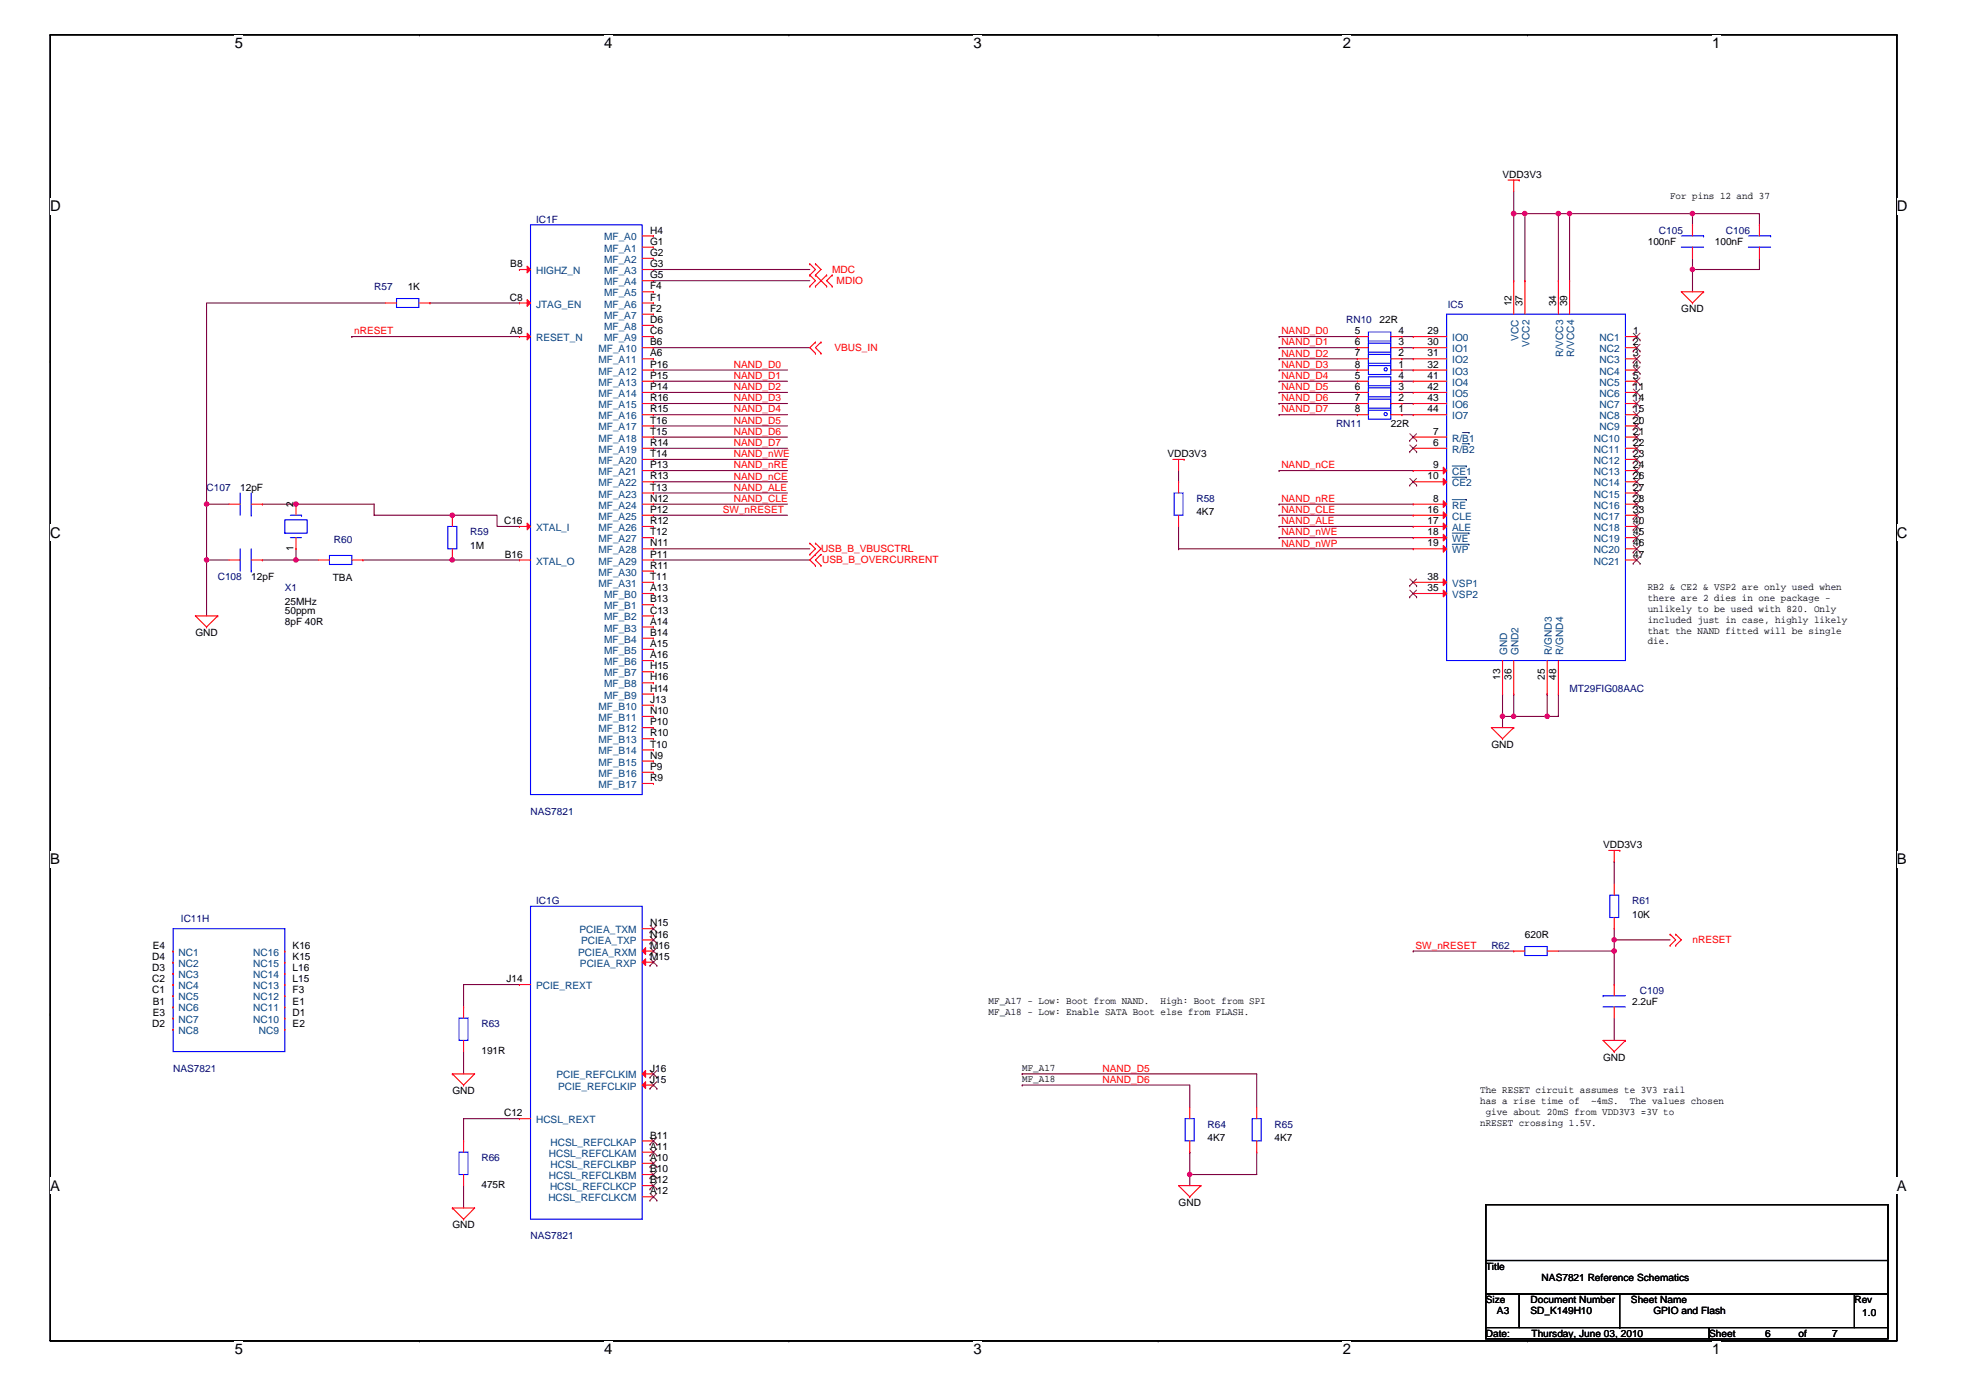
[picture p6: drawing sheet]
<svg xmlns="http://www.w3.org/2000/svg" width="420mm" height="297mm" viewBox="0 0 420 297" stroke-linecap="round" stroke-linejoin="round" font-family="sans-serif">
<path d="M10.7 7.5h394.7v279.1h-394.7z" fill="none" stroke="#000" stroke-width=".23"/>
<g fill="#fff">
<path d="M50.2 7.5h1.7v3.5h-1.7z"/>
<path d="M50.2 286.6h1.7v3.5h-1.7z"/>
</g>
<path d="M89.7 7.5h.1M89.7 286.6h.1" fill="none" stroke="#000" stroke-width=".23"/>
<g fill="#fff">
<path d="M129.1 7.5h1.8v3.5h-1.8z"/>
<path d="M129.1 286.6h1.8v3.5h-1.8z"/>
</g>
<path d="M168.6 7.5h.1M168.6 286.6h.1" fill="none" stroke="#000" stroke-width=".23"/>
<g fill="#fff">
<path d="M208 7.5h1.8v3.5h-1.8z"/>
<path d="M208 286.6h1.8v3.5h-1.8z"/>
</g>
<path d="M247.5 7.5h.1M247.5 286.6h.1" fill="none" stroke="#000" stroke-width=".23"/>
<g fill="#fff">
<path d="M287 7.5h1.7v3.5h-1.7z"/>
<path d="M287 286.6h1.7v3.5h-1.7z"/>
</g>
<path d="M326.4 7.5h.1M326.4 286.6h.1" fill="none" stroke="#000" stroke-width=".23"/>
<g fill="#fff">
<path d="M365.9 7.5h1.8v3.5h-1.8z"/>
<path d="M365.9 286.6h1.8v3.5h-1.8z"/>
<path d="M10.7 42.3h2.3v3.5h-2.3z"/>
<path d="M405.4 42.3h2.3v3.5h-2.3z"/>
<path d="M10.7 112.1h2.3v3.5h-2.3z"/>
<path d="M405.4 112.1h2.3v3.5h-2.3z"/>
</g>
<path d="M10.7 77.2h.1M405.4 77.2h.1" fill="none" stroke="#000" stroke-width=".23"/>
<g fill="#fff">
<path d="M10.7 181.9h2.1v3.5h-2.1z"/>
<path d="M405.4 181.9h2.1v3.5h-2.1z"/>
</g>
<path d="M10.7 147h.1M405.4 147h.1" fill="none" stroke="#000" stroke-width=".23"/>
<g fill="#fff">
<path d="M10.7 251.7h2.1v3.5h-2.1z"/>
<path d="M405.4 251.7h2.1v3.5h-2.1z"/>
</g>
<path d="M10.7 216.8h.1M405.4 216.8h.1M317.5 257.4h86v12h-86zM317.5 257.4h86v28.7h-86zM317.5 276.5h7.2v7.2h-7.2zM317.5 269.4h86v7.1h-86zM324.7 276.5h71.6v7.2h-71.6zM346.2 276.5v7.2M396.3 276.5h7.2v7.2h-7.2zM317.5 283.7h47.8v2.4h-47.8zM346.2 283.7h.1M365.3 283.7h38.2v2.4h-38.2z" fill="none" stroke="#000" stroke-width=".23"/>
<g fill="none" stroke="#800040" stroke-width=".23">
<path d="M139.6 57.6h33.5M139.6 60h33.5M323.5 45.7h.1M323.5 40.9v4.8M323.5 45.7h38.2M323.5 45.7v14.3M325.9 45.7v14.3M325.9 45.7h.1M333 45.7h.1M333 45.7v14.3M335.4 45.7v14.3M361.7 55.2v2.4"/>
<path d="M361.7 45.7v2.3M361.7 57.6h.1M361.7 45.7h14.3v2.3M361.7 45.7h.1M361.7 57.6v4.8M376 55.2v2.4h-14.3M75.2 71.9h.1M75.2 71.9h35.8M82.3 64.7h-38.2v43M91.9 64.7h19.1M139.6 79.1h.1M139.6 74.3h33.5"/>
<path d="M139.6 79.1h28.7M273.4 71.9h.1M273.4 79.1h.1M273.4 76.7h.1M273.4 74.3h.1M273.4 71.9h16.7M273.4 79.1h16.7M273.4 76.7h16.7M273.4 74.3h16.7M299.6 76.7h2.4M299.6 74.3h2.4M299.6 71.9h2.4"/>
<path d="M299.6 79.1h2.4M139.6 81.5h.1M139.6 83.9h.1M139.6 86.2h.1M139.6 88.6h.1M139.6 91h.1M139.6 93.4h.1M139.6 95.8h.1M139.6 98.2h.1M139.6 81.5h28.7M139.6 88.6h28.7M139.6 86.2h28.7"/>
<path d="M139.6 83.9h28.7M139.6 91h28.7M139.6 93.4h28.7M139.6 95.8h28.7M139.6 98.2h28.7M273.4 81.5h.1M273.4 88.6h.1M273.4 86.2h.1M273.4 83.9h.1M273.4 81.5h16.7M273.4 88.6h16.7M273.4 86.2h16.7"/>
<path d="M273.4 83.9h16.7M299.6 88.6h2.4M299.6 81.5h2.4M299.6 83.9h2.4M299.6 86.2h2.4M44.1 119.7h.1M44.1 107.7h.1M48.9 107.7h-4.8v12M48.9 119.7h-4.8v11.9M56.1 107.7h7.2M63.3 107.7h.1M63.3 107.7h16.7v2.4h16.7"/>
<path d="M63.3 119.7h.1M63.3 117.3v2.4h-7.2M63.3 119.7h4.7M77.6 119.7h19.1M96.7 110.1h.1M96.7 110.1h9.5v2.4h4.8M96.7 119.7h.1M96.7 119.7h14.3M139.6 100.6h.1M139.6 103h.1M139.6 105.3h.1M139.6 107.7h.1"/>
<path d="M139.6 110.1h.1M139.6 117.3h33.5M139.6 119.7h33.5M139.6 110.1h28.7M139.6 100.6h28.7M139.6 107.7h28.7M139.6 103h28.7M139.6 105.3h28.7M251.9 117.3h.1M251.9 100.6v2.4M251.9 112.5v4.8M251.9 117.3h50.1"/>
<path d="M273.4 110.1h.1M273.4 114.9h.1M273.4 112.5h.1M273.4 100.6h.1M273.4 107.7h.1M273.4 110.1h28.6M273.4 114.9h28.6M273.4 112.5h28.6M273.4 100.6h28.6M273.4 107.7h28.6M321.1 153.1h.1M321.1 148.3v4.8h9.6"/>
<path d="M321.1 153.1v2.4M323.5 148.3h.1M323.5 148.3v4.8M330.7 148.3h.1M330.7 148.3v4.8M333 148.3v4.8h-2.3M345 198.5v2.4h11.9M345 184.1h.1M345 184.1v4.8M111 210.4h-11.9v4.8M302 203.2h.1M302 203.2h21.5"/>
<path d="M333 203.2h12M345 217.6v4.7M345 203.2h.1M345 200.9h.1M345 200.9v9.5M99.1 224.7v4.8M111 239.1h-11.9v4.7M218.4 229.5h.1M218.4 231.9h.1M218.4 229.5h50.2v7.2M218.4 231.9h35.9v4.8M99.1 253.4v4.7"/>
<path d="M254.3 246.2v4.8h14.3v-4.8M254.3 246.2h.1M254.3 251v2.4"/>
</g>
<g fill="#f0f" stroke="#f0f" stroke-width=".23">
<circle cx="330.7" cy="153.1" r=".47"/>
<circle cx="361.7" cy="57.6" r=".47"/>
<circle cx="361.7" cy="45.6" r=".47"/>
<circle cx="333" cy="45.6" r=".47"/>
<circle cx="323.5" cy="45.6" r=".47"/>
<circle cx="321.1" cy="153.1" r=".47"/>
<circle cx="323.5" cy="153.1" r=".47"/>
<circle cx="325.9" cy="45.6" r=".47"/>
<circle cx="335.4" cy="45.6" r=".47"/>
<circle cx="63.2" cy="107.7" r=".47"/>
<circle cx="96.7" cy="110.1" r=".47"/>
<circle cx="96.7" cy="119.7" r=".47"/>
<circle cx="63.2" cy="119.7" r=".47"/>
<circle cx="44.1" cy="119.7" r=".47"/>
<circle cx="44.1" cy="107.7" r=".47"/>
<circle cx="254.2" cy="251" r=".47"/>
<circle cx="345" cy="203.2" r=".47"/>
<circle cx="345" cy="200.8" r=".47"/>
</g>
<g fill="none" stroke="#f00" stroke-width=".23">
<path d="M322.3 38.5h2.4M323.5 38.5v2.4M324.7 38.5h.1M111 57.6h.1M111 57.6h2.4M137.3 57.6h2.3M137.3 50.4h2.3M137.3 52.8h2.3M137.3 55.2h2.3M137.3 60h2.3M139.6 50.4h.1M139.6 52.8h.1"/>
<path d="M139.6 55.2h.1M139.6 57.6h.1M139.6 60h.1M173.1 58.8h.1M173.1 56.4h.1M173.1 58.8l1.2 1.2-1.2 1.2M173.1 56.4l1.2 1.2-1.2 1.2M174.3 58.8h.1M174.3 56.4h.1M174.3 58.8l2.4 2.4M174.3 56.4l1.2 1.2-1.2 1.2M176.7 58.8h.1"/>
<path d="M176.7 58.8l-2.4 2.4M177.9 58.8h.1M177.9 58.8l-1.2 1.2 1.2 1.2M323.5 60h.1M323.5 60v7.1M325.9 60h.1M325.9 60v7.1M333 60h.1M333 60v7.1M335.4 60h.1M335.4 60v7.1M361.7 52.8v2.4"/>
<path d="M361.7 48h.1M361.7 48v2.4M376 52.8v2.4M376 48h.1M376 48v2.4M82.3 64.7h2.4M89.5 64.7h2.4M91.9 64.7h.1M111 71.9h.1M111 64.7h.1M111 71.9h2.4M111 64.7h2.4"/>
<path d="M137.3 79.1h2.3M137.3 76.7h2.3M137.3 74.3h2.3M137.3 71.9h2.3M137.3 64.7h2.3M137.3 62.4h2.3M137.3 67.1h2.3M137.3 69.5h2.3M139.6 74.3h.1M139.6 76.7h.1M139.6 79.1h.1M139.6 62.4h.1"/>
<path d="M139.6 64.7h.1M139.6 67.1h.1M139.6 69.5h.1M139.6 71.9h.1M173.1 61.2h.1M174.3 61.2h.1M174.3 73.1h.1M174.3 75.5h.1M174.3 73.1l-1.2 1.2 1.2 1.2M175.5 75.5h.1M175.5 73.1h.1M175.5 73.1l-1.2 1.2 1.2 1.2"/>
<path d="M176.7 61.2h.1M177.9 61.2h.1M290.1 79.1h.1M290.1 71.9h.1M290.1 74.3h.1M290.1 76.7h.1M290.1 79.1h2.3M290.1 76.7h2.3M290.1 74.3h2.3M290.1 71.9h2.3M297.2 79.1h2.4M297.2 76.7h2.4"/>
<path d="M297.2 74.3h2.4M297.2 71.9h2.4M299.6 79.1h.1M299.6 76.7h.1M299.6 74.3h.1M299.6 71.9h.1M302 79.1h.1M302 76.7h.1M302 74.3h.1M302 71.9h.1M302 79.1h7.2M302 76.7h7.2"/>
<path d="M302 74.3h7.2M302 71.9h7.2M347.4 79.1h2.4M347.4 76.7h2.4M347.4 74.3h2.4M347.4 71.9h2.4M349.8 79.1h.1M349.8 76.7h.1M349.8 74.3h.1M349.8 71.9h.1M361.7 64.7h.1M364.1 62.4h-4.8l2.4 2.3"/>
<path d="M364.1 62.4h.1M364.1 62.4l-2.4 2.3M137.3 98.2h2.3M137.3 88.6h2.3M137.3 93.4h2.3M137.3 91h2.3M137.3 83.9h2.3M137.3 86.2h2.3M137.3 95.8h2.3M137.3 81.5h2.3M139.6 81.5h.1M139.6 83.9h.1"/>
<path d="M139.6 86.2h.1M139.6 88.6h.1M139.6 91h.1M139.6 93.4h.1M139.6 95.8h.1M139.6 98.2h.1M250.7 98.2h2.4M251.9 98.2v2.4M253.1 98.2h.1M290.1 88.6h.1M290.1 81.5h.1M290.1 83.9h.1"/>
<path d="M290.1 86.2h.1M290.1 88.6h2.3M290.1 83.9h2.3M290.1 86.2h2.3M290.1 81.5h2.3M297.2 88.6h2.4M297.2 83.9h2.4M297.2 86.2h2.4M297.2 81.5h2.4M299.6 88.6h.1M299.6 86.2h.1M299.6 83.9h.1"/>
<path d="M299.6 81.5h.1M302 93.4h.1M302 88.6h.1M302 86.2h.1M302 83.9h.1M302 81.5h.1M302 95.8h.1M302 88.6h7.2M302 93.4h7.2M302 83.9h7.2M302 86.2h7.2M302 95.8h7.2"/>
<path d="M302 81.5h7.2M347.4 98.2h2.4M347.4 88.6h2.4M347.4 93.4h2.4M347.4 91h2.4M347.4 83.9h2.4M347.4 86.2h2.4M347.4 95.8h2.4M347.4 81.5h2.4M349.8 88.6h.1M349.8 93.4h.1M349.8 91h.1"/>
<path d="M349.8 83.9h.1M349.8 86.2h.1M349.8 98.2h.1M349.8 95.8h.1M349.8 81.5h.1M48.9 107.7h2.4M48.9 119.7h2.4M53.7 107.7h2.4M53.7 119.7h2.4M56.1 107.7h.1M56.1 119.7h.1M63.3 117.3h.1"/>
<path d="M63.3 107.7h.1M63.3 107.7v2.4M63.3 114.9v2.4M68 119.7h2.4M75.2 119.7h2.4M77.6 119.7h.1M96.7 117.3v2.4M96.7 110.1h.1M96.7 110.1v2.4M111 112.5h.1M111 119.7h.1M111 112.5h2.4"/>
<path d="M111 119.7h2.4M137.3 100.6h2.3M137.3 103h2.3M137.3 105.3h2.3M137.3 107.7h2.3M137.3 112.5h2.3M137.3 114.9h2.3M137.3 110.1h2.3M137.3 117.3h2.3M137.3 119.7h2.3M139.6 100.6h.1M139.6 103h.1"/>
<path d="M139.6 105.3h.1M139.6 107.7h.1M139.6 110.1h.1M139.6 112.5h.1M139.6 114.9h.1M139.6 117.3h.1M139.6 119.7h.1M173.1 118.5h.1M173.1 116.1h.1M173.1 116.1l1.2 1.2-1.2 1.2M174.3 118.5h.1M174.3 116.1h.1"/>
<path d="M174.3 116.1l1.2 1.2-2.4 2.4 1.2 1.2M175.5 118.5h.1M175.5 118.5l-1.2 1.2 1.2 1.2M251.9 110.1v2.4M251.9 103h.1M251.9 103v2.3M302 114.9h.1M302 107.7h.1M302 100.6h.1M302 117.3h.1M302 112.5h.1M302 110.1h.1"/>
<path d="M302 103h.1M302 100.6h7.2M302 103h7.2M302 107.7h7.2M302 112.5h7.2M302 114.9h7.2M302 110.1h7.2M302 117.3h7.2M347.4 100.6h2.4M347.4 103h2.4M347.4 105.3h2.4M347.4 107.7h2.4"/>
<path d="M347.4 112.5h2.4M347.4 114.9h2.4M347.4 110.1h2.4M347.4 117.3h2.4M347.4 119.7h2.4M349.8 100.6h.1M349.8 103h.1M349.8 105.3h.1M349.8 107.7h.1M349.8 112.5h.1M349.8 110.1h.1M349.8 114.9h.1"/>
<path d="M349.8 117.3h.1M349.8 119.7h.1M44.1 134h.1M46.5 131.6h-4.7l2.3 2.4M46.5 131.6h.1M46.5 131.6l-2.4 2.4M137.3 124.4h2.3M137.3 126.8h2.3M137.3 122h2.3M137.3 129.2h2.3M137.3 131.6h2.3M137.3 134h2.3"/>
<path d="M137.3 136.4h2.3M137.3 138.8h2.3M139.6 122h.1M139.6 124.4h.1M139.6 126.8h.1M139.6 129.2h.1M139.6 131.6h.1M139.6 134h.1M139.6 136.4h.1M139.6 138.8h.1M174.3 120.9h.1M175.5 120.9h.1"/>
<path d="M302 124.4h.1M302 126.8h.1M302 124.4h7.2M302 126.8h7.2M137.3 150.7h2.3M137.3 153.1h2.3M137.3 155.5h2.3M137.3 157.9h2.3M137.3 141.2h2.3M137.3 143.6h2.3M137.3 145.9h2.3M137.3 148.3h2.3"/>
<path d="M139.6 150.7h.1M139.6 153.1h.1M139.6 155.5h.1M139.6 157.9h.1M139.6 141.2h.1M139.6 143.6h.1M139.6 145.9h.1M139.6 148.3h.1M321.1 157.9h.1M321.1 148.3h.1M321.1 141.2v7.1M323.5 155.5h-4.8l2.4 2.4"/>
<path d="M323.5 155.5h.1M323.5 148.3h.1M323.5 155.5l-2.4 2.4M323.5 141.2v7.1M330.7 148.3h.1M330.7 141.2v7.1M333 148.3h.1M333 141.2v7.1M137.3 160.3h2.3M137.3 162.6h2.3M137.3 165h2.3M137.3 167.4h2.3"/>
<path d="M139.6 160.3h.1M139.6 162.6h.1M139.6 165h.1M139.6 167.4h.1M137.3 198.5h2.3M139.6 198.5h.1M343.8 181.7h2.4M345 181.7v2.4M345 188.9v2.4M345 198.5h.1M345 196.1v2.4M346.2 181.7h.1"/>
<path d="M356.9 199.6h.1M356.9 199.6l1.2 1.3-1.2 1.1M358.1 199.6h.1M358.1 199.6l1.2 1.3-1.2 1.1M37 203.2h.1M37 205.6h.1M37 208h.1M37 210.4h.1M37 212.8h.1M37 215.2h.1M37 217.6h.1M37 219.9h.1"/>
<path d="M60.9 219.9h.1M60.9 217.6h.1M60.9 215.2h.1M60.9 212.8h.1M60.9 210.4h.1M60.9 208h.1M60.9 205.6h.1M60.9 203.2h.1M99.1 215.2h.1M99.1 215.2v2.4M111 210.4h.1M111 210.4h2.4"/>
<path d="M137.3 203.2h2.3M137.3 205.6h2.3M137.3 200.9h2.3M139.6 203.2h.1M139.6 205.6h.1M139.6 200.9h.1M323.5 203.2h.1M323.5 203.2h2.4M330.7 203.2h2.3M345 215.2v2.4M345 210.4h.1M345 210.4v2.4"/>
<path d="M356.9 202h.1M358.1 202h.1M96.7 229.5h4.7l-2.3 2.4M96.7 229.5h.1M96.7 229.5l2.4 2.4M99.1 231.9h.1M99.1 222.3v2.4M111 239.1h.1M111 239.1h2.4M137.3 229.5h2.3M137.3 231.9h2.3M139.6 229.5h.1"/>
<path d="M139.6 231.9h.1M254.3 236.7v2.4M268.6 236.7v2.4M345 224.7h.1M347.4 222.3h-4.8l2.4 2.4M347.4 222.3h.1M347.4 222.3l-2.4 2.4M96.7 258.1h4.7l-2.3 2.4M96.7 258.1h.1M96.7 258.1l2.4 2.4M99.1 251v2.4M99.1 243.8h.1"/>
<path d="M99.1 243.8v2.4M137.3 246.2h2.3M137.3 243.8h2.3M137.3 251h2.3M137.3 248.6h2.3M137.3 255.8h2.3M137.3 253.4h2.3M139.6 246.2h.1M139.6 243.8h.1M139.6 251h.1M139.6 248.6h.1M139.6 255.8h.1"/>
<path d="M139.6 253.4h.1M254.3 255.8h.1M254.3 246.2h.1M254.3 243.8v2.4M256.6 253.4h-4.7l2.4 2.4M256.6 253.4h.1M256.6 253.4l-2.3 2.4M268.6 246.2h.1M268.6 243.8v2.4M99.1 260.5h.1"/>
</g>
<g fill="none" stroke="#00f" stroke-width=".23">
<path d="M113.4 48h23.9v121.8h-23.9zM359.3 52.8h4.8M359.3 50.4h4.8M364.1 50.4h.1M373.6 52.8h4.8M373.6 50.4h4.8M378.4 50.4h.1M84.7 63.8h4.8v1.9h-4.8zM292.4 78.1h4.8v1.9h-4.8zM292.4 75.7h4.8v1.9h-4.8zM292.4 73.3h4.8v2h-4.8zM292.4 71h4.8v1.9h-4.8z"/>
<path d="M292.4 71.9v7.2M297.2 71.9v7.2M309.2 67.1h38.2v74.1h-38.2zM292.4 87.7h4.8v1.9h-4.8zM292.4 85.3h4.8v1.9h-4.8zM292.4 82.9h4.8v1.9h-4.8zM292.4 80.5h4.8v1.9h-4.8zM292.4 81.5v7.1M297.2 81.5v7.1M51.3 105.3v4.8M51.3 117.3v4.7M53.7 110.1h.1"/>
<path d="M53.7 105.3v4.8M53.7 117.3v4.7M60.9 111.1h4.7v2.8h-4.7zM62 114.9h2.4M62 110.1h2.4M64.4 110.1h.1M70.4 118.7h4.8v1.9h-4.8zM95.7 112.5h1.9v4.8h-1.9zM250.9 105.3h1.9v4.8h-1.9zM53.7 122h.1M37 198.5h23.9v26.2h-23.9zM113.4 193.7h23.9v66.8h-23.9z"/>
<path d="M344 191.3h1.9v4.8h-1.9zM98.1 217.6h1.9v4.7h-1.9zM325.9 202.3h4.8v1.9h-4.8zM342.6 215.2h4.8M342.6 212.8h.1M342.6 212.8h4.8M253.3 239.1h1.9v4.7h-1.9zM267.6 239.1h1.9v4.7h-1.9zM98.1 246.2h1.9v4.8h-1.9z"/>
<circle cx="296.1" cy="78.9" r=".35"/>
<circle cx="296.1" cy="88.5" r=".35"/>
</g>
<g fill="none" stroke="#804000" stroke-width=".21">
<path d="M349 79.8h.1M349 77.4h.1M349 75h.1M349 72.7h.1M349 78.4l1.5 1.4M349 76l1.5 1.4M349 73.6l1.5 1.4M349 71.2l1.5 1.5M350.5 78.4l-1.5 1.4M350.5 76l-1.5 1.4M350.5 73.6l-1.5 1.4M350.5 71.2l-1.5 1.5"/>
<path d="M350.5 79.8h.1M350.5 77.4h.1M350.5 75h.1M350.5 72.7h.1M301.3 94.1h.1M301.3 96.5h.1M301.3 92.7l1.5 1.4M301.3 95.1l1.5 1.4M302.7 92.7l-1.4 1.4M302.7 95.1l-1.4 1.4M302.8 94.1h.1M302.8 96.5h.1"/>
<path d="M349 89.4h.1M349 94.1h.1M349 91.8h.1M349 84.6h.1M349 87h.1M349 98.9h.1M349 96.5h.1M349 82.2h.1M349 87.9l1.5 1.5M349 99.8l1.5 1.5M349 92.7l1.5 1.4M349 90.3l1.5 1.5"/>
<path d="M349 83.1l1.5 1.5M349 85.5l1.5 1.5M349 97.5l1.5 1.4M349 95.1l1.5 1.4M349 80.8l1.5 1.4M350.5 87.9l-1.5 1.5M350.5 99.8l-1.5 1.5M350.5 92.7l-1.5 1.4M350.5 90.3l-1.5 1.5M350.5 83.1l-1.5 1.5M350.5 85.5l-1.5 1.5M350.5 97.5l-1.5 1.4"/>
<path d="M350.5 95.1l-1.5 1.4M350.5 80.8l-1.5 1.4M350.5 89.4h.1M350.5 94.1h.1M350.5 91.8h.1M350.5 84.6h.1M350.5 87h.1M350.5 98.9h.1M350.5 96.5h.1M350.5 82.2h.1M301.3 103.7h.1M301.3 102.2l1.5 1.5"/>
<path d="M302.7 102.2l-1.4 1.5M302.8 103.7h.1M349 101.3h.1M349 103.7h.1M349 106.1h.1M349 108.5h.1M349 113.2h.1M349 110.8h.1M349 115.6h.1M349 118h.1M349 102.2l1.5 1.5M349 104.6l1.5 1.5"/>
<path d="M349 107l1.5 1.5M349 111.8l1.5 1.4M349 109.4l1.5 1.4M349 114.2l1.5 1.4M349 116.6l1.5 1.4M349 119l1.5 1.4M350.5 102.2l-1.5 1.5M350.5 104.6l-1.5 1.5M350.5 107l-1.5 1.5M350.5 111.8l-1.5 1.4M350.5 109.4l-1.5 1.4M350.5 114.2l-1.5 1.4"/>
<path d="M350.5 116.6l-1.5 1.4M350.5 119l-1.5 1.4M350.5 101.3h.1M350.5 103.7h.1M350.5 106.1h.1M350.5 108.5h.1M350.5 113.2h.1M350.5 110.8h.1M350.5 115.6h.1M350.5 118h.1M301.3 125.2h.1M301.3 127.6h.1"/>
<path d="M301.3 123.7l1.5 1.5M301.3 126.1l1.5 1.5M302.7 123.7l-1.4 1.5M302.7 126.1l-1.4 1.5M302.8 125.2h.1M302.8 127.6h.1M349 120.4h.1M350.5 120.4h.1M138.9 199.2h.1M138.9 197.7l1.5 1.5M140.4 197.7l-1.5 1.5M140.4 199.2h.1"/>
<path d="M138.9 204h.1M138.9 206.4h.1M138.9 201.6h.1M138.9 202.5l1.5 1.5M138.9 204.9l1.5 1.5M138.9 200.1l1.5 1.5M140.4 202.5l-1.5 1.5M140.4 204.9l-1.5 1.5M140.4 200.1l-1.5 1.5M140.4 204h.1M140.4 206.4h.1M140.4 201.6h.1"/>
<path d="M138.9 230.2h.1M138.9 232.6h.1M138.9 228.8l1.5 1.4M138.9 231.2l1.5 1.4M140.4 228.8l-1.5 1.4M140.4 231.2l-1.5 1.4M140.4 230.2h.1M140.4 232.6h.1M138.9 247h.1M138.9 244.6h.1M138.9 251.7h.1M138.9 249.3h.1"/>
<path d="M138.9 256.5h.1M138.9 254.1h.1M138.9 245.5l1.5 1.5M138.9 243.1l1.5 1.5M138.9 250.3l1.5 1.4M138.9 247.9l1.5 1.4M138.9 255l1.5 1.5M138.9 252.6l1.5 1.5M140.4 245.5l-1.5 1.5M140.4 243.1l-1.5 1.5M140.4 250.3l-1.5 1.4M140.4 247.9l-1.5 1.4"/>
<path d="M140.4 255l-1.5 1.5M140.4 252.6l-1.5 1.5M140.4 247h.1M140.4 244.6h.1M140.4 251.7h.1M140.4 249.3h.1M140.4 256.5h.1M140.4 254.1h.1"/>
</g>
<g fill="#f00" stroke="#f00" stroke-width=".23">
<path d="M308.5 114.2l.7 .7-.7 .7z"/>
<path d="M308.5 107l.7 .7-.7 .8z"/>
<path d="M308.5 99.8l.7 .8-.7 .7z"/>
<path d="M308.5 116.6l.7 .7-.7 .7z"/>
<path d="M308.5 123.7l.7 .7-.7 .8z"/>
<path d="M308.5 111.8l.7 .7-.7 .7z"/>
<path d="M308.5 109.4l.7 .7-.7 .7z"/>
<path d="M308.5 102.2l.7 .8-.7 .7z"/>
<path d="M308.5 126.1l.7 .7-.7 .8z"/>
<path d="M138 228.8v1.4l-.7-.7z"/>
<path d="M137.3 231.9l.7-.7v1.4z"/>
<path d="M137.3 203.2l.7-.7v1.5z"/>
<path d="M138 204.9v1.4l-.7-.7z"/>
<path d="M112.7 71.2l.7 .7-.7 .7z"/>
<path d="M112.7 56.9l.7 .7-.7 .7z"/>
<path d="M112.7 64l.7 .7-.7 .8z"/>
<path d="M112.7 111.8l.7 .7-.7 .7z"/>
</g>
<g fill="none" stroke="#004080" stroke-width=".21">
<path d="M310.4 99.6h3M312.5 92.4h1.5M312.5 94.8h1.5M313.4 99.6h.1M314 92.4h.1M314 94.8h.1M310.4 113.9h3.5M310.4 106.8h3M310.4 116.3h3.5M310.4 102h3M313.4 106.8h.1M313.4 102h.1"/>
<path d="M313.9 113.9h.1M313.9 116.3h.1"/>
</g>
<g font-size="3.2">
<text x="50.2" y="10.3">5</text>
<text x="129.1" y="10.3">4</text>
<text x="208" y="10.3">3</text>
<text x="287" y="10.3">2</text>
<text x="365.9" y="10.3">1</text>
<text x="10.7" y="45.1">D</text>
<text x="405.4" y="45.1">D</text>
<text x="10.7" y="114.9">C</text>
<text x="405.4" y="114.9">C</text>
<text x="10.7" y="184.7">B</text>
<text x="405.4" y="184.7">B</text>
<text x="10.7" y="254.5">A</text>
<text x="405.4" y="254.5">A</text>
<text x="50.2" y="289.4">5</text>
<text x="129.1" y="289.4">4</text>
<text x="208" y="289.4">3</text>
<text x="287" y="289.4">2</text>
<text x="365.9" y="289.4">1</text>
</g>
<g font-size="2.2" fill="#004080">
<text x="129.1" y="51.4">MF_A0</text>
<text x="129.1" y="53.8">MF_A1</text>
<text x="114.6" y="58.6">HIGHZ_N</text>
<text x="129.1" y="56.2">MF_A2</text>
<text x="129.1" y="58.6">MF_A3</text>
<text x="114.6" y="65.7">JTAG_EN</text>
<text x="129.1" y="61">MF_A4</text>
<text x="129.1" y="63.3">MF_A5</text>
<text x="129.1" y="65.7">MF_A6</text>
<text x="129.1" y="68.1">MF_A7</text>
<text x="129.1" y="70.5">MF_A8</text>
<text x="114.6" y="72.9">RESET_N</text>
<text x="127.9" y="75.3">MF_A10</text>
<text x="127.9" y="77.7">MF_A11</text>
<text x="129.1" y="72.9">MF_A9</text>
<text x="310.4" y="77.7">IO2</text>
<text x="310.4" y="75.3">IO1</text>
<text x="310.4" y="72.9">IO0</text>
<text x="324.5" y="72.9" transform="rotate(-90 324.5 72.9)">VCC</text>
<text x="326.9" y="74.1" transform="rotate(-90 326.9 74.1)">VCC2</text>
<text x="334" y="76.3" transform="rotate(-90 334 76.3)">R/VCC3</text>
<text x="336.4" y="76.3" transform="rotate(-90 336.4 76.3)">R/VCC4</text>
<text x="341.9" y="77.7">NC3</text>
<text x="341.9" y="75.3">NC2</text>
<text x="341.9" y="72.9">NC1</text>
<text x="127.9" y="80.1">MF_A12</text>
<text x="127.9" y="82.4">MF_A13</text>
<text x="310.4" y="82.4">IO4</text>
<text x="310.4" y="80.1">IO3</text>
<text x="341.9" y="82.4">NC5</text>
<text x="341.9" y="80.1">NC4</text>
<text x="127.9" y="84.8">MF_A14</text>
<text x="127.9" y="87.2">MF_A15</text>
<text x="127.9" y="89.6">MF_A16</text>
<text x="310.4" y="89.6">IO7</text>
<text x="310.4" y="87.2">IO6</text>
<text x="310.4" y="84.8">IO5</text>
<text x="341.9" y="89.6">NC8</text>
<text x="341.9" y="84.8">NC6</text>
<text x="341.9" y="87.2">NC7</text>
<text x="127.9" y="92">MF_A17</text>
<text x="127.9" y="94.4">MF_A18</text>
<text x="310.4" y="94.4">R/B1</text>
<text x="340.6" y="94.4">NC10</text>
<text x="341.9" y="92">NC9</text>
<text x="127.9" y="96.8">MF_A19</text>
<text x="127.9" y="99.1">MF_A20</text>
<text x="127.9" y="101.5">MF_A21</text>
<text x="310.4" y="101.5">CE1</text>
<text x="310.4" y="96.8">R/B2</text>
<text x="340.6" y="101.5">NC13</text>
<text x="340.6" y="99.1">NC12</text>
<text x="340.6" y="96.8">NC11</text>
<text x="127.9" y="103.9">MF_A22</text>
<text x="127.9" y="106.3">MF_A23</text>
<text x="310.4" y="103.9">CE2</text>
<text x="340.6" y="103.9">NC14</text>
<text x="340.6" y="106.3">NC15</text>
<text x="114.6" y="113.5">XTAL_I</text>
<text x="127.9" y="108.7">MF_A24</text>
<text x="127.9" y="111.1">MF_A25</text>
<text x="127.9" y="113.5">MF_A26</text>
<text x="310.4" y="108.7">RE</text>
<text x="310.4" y="113.5">ALE</text>
<text x="310.4" y="111.1">CLE</text>
<text x="340.6" y="108.7">NC16</text>
<text x="340.6" y="113.5">NC18</text>
<text x="340.6" y="111.1">NC17</text>
<text x="127.9" y="115.9">MF_A27</text>
<text x="127.9" y="118.3">MF_A28</text>
<text x="310.4" y="115.9">WE</text>
<text x="310.4" y="118.3">WP</text>
<text x="340.6" y="115.9">NC19</text>
<text x="340.6" y="118.3">NC20</text>
<text x="114.6" y="120.6">XTAL_O</text>
<text x="127.9" y="120.6">MF_A29</text>
<text x="127.9" y="123">MF_A30</text>
<text x="127.9" y="125.4">MF_A31</text>
<text x="310.4" y="125.4">VSP1</text>
<text x="340.6" y="120.6">NC21</text>
<text x="129.1" y="127.8">MF_B0</text>
<text x="129.1" y="130.2">MF_B1</text>
<text x="310.4" y="127.8">VSP2</text>
<text x="129.1" y="132.6">MF_B2</text>
<text x="129.1" y="135">MF_B3</text>
<text x="129.1" y="137.4">MF_B4</text>
<text x="129.1" y="139.7">MF_B5</text>
<text x="129.1" y="142.1">MF_B6</text>
<text x="322.1" y="140" transform="rotate(-90 322.1 140)">GND</text>
<text x="324.5" y="140" transform="rotate(-90 324.5 140)">GND2</text>
<text x="331.6" y="140" transform="rotate(-90 331.6 140)">R/GND3</text>
<text x="334" y="140" transform="rotate(-90 334 140)">R/GND4</text>
<text x="129.1" y="144.5">MF_B7</text>
<text x="129.1" y="146.9">MF_B8</text>
<text x="129.1" y="149.3">MF_B9</text>
<text x="127.9" y="151.7">MF_B10</text>
<text x="127.9" y="154.1">MF_B11</text>
<text x="127.9" y="156.5">MF_B12</text>
<text x="127.9" y="158.8">MF_B13</text>
<text x="127.9" y="161.2">MF_B14</text>
<text x="127.9" y="163.6">MF_B15</text>
<text x="127.9" y="166">MF_B16</text>
<text x="127.9" y="168.4">MF_B17</text>
<text x="123.8" y="199.4">PCIEA_TXM</text>
<text x="124.2" y="201.8">PCIEA_TXP</text>
<text x="38.2" y="204.2">NC1</text>
<text x="38.2" y="206.6">NC2</text>
<text x="38.2" y="209">NC3</text>
<text x="54.1" y="209">NC14</text>
<text x="54.1" y="206.6">NC15</text>
<text x="54.1" y="204.2">NC16</text>
<text x="123.6" y="204.2">PCIEA_RXM</text>
<text x="123.9" y="206.6">PCIEA_RXP</text>
<text x="38.2" y="211.4">NC4</text>
<text x="38.2" y="213.8">NC5</text>
<text x="54.1" y="213.8">NC12</text>
<text x="54.1" y="211.4">NC13</text>
<text x="114.6" y="211.4">PCIE_REXT</text>
<text x="38.2" y="216.2">NC6</text>
<text x="38.2" y="218.5">NC7</text>
<text x="38.2" y="220.9">NC8</text>
<text x="54.1" y="218.5">NC10</text>
<text x="54.1" y="216.2">NC11</text>
<text x="55.3" y="220.9">NC9</text>
<text x="118.9" y="230.5">PCIE_REFCLKIM</text>
<text x="119.3" y="232.9">PCIE_REFCLKIP</text>
<text x="114.6" y="240">HCSL_REXT</text>
<text x="117.7" y="244.8">HCSL_REFCLKAP</text>
<text x="117.3" y="247.2">HCSL_REFCLKAM</text>
<text x="117.3" y="252">HCSL_REFCLKBM</text>
<text x="117.7" y="249.6">HCSL_REFCLKBP</text>
<text x="117.2" y="256.7">HCSL_REFCLKCM</text>
<text x="117.5" y="254.3">HCSL_REFCLKCP</text>
</g>
<g font-size="2.2">
<text x="138.9" y="49.9">H4</text>
<text x="138.9" y="52.3">G1</text>
<text x="109.1" y="57.1">B8</text>
<text x="138.9" y="54.7">G2</text>
<text x="138.9" y="57.1">G3</text>
<text x="138.9" y="59.5">G5</text>
<text x="108.9" y="64.2">C8</text>
<text x="138.9" y="61.8">F4</text>
<text x="138.9" y="64.2">F1</text>
<text x="323" y="65.5" transform="rotate(-90 323 65.5)">12</text>
<text x="325.4" y="65.5" transform="rotate(-90 325.4 65.5)">37</text>
<text x="332.5" y="65.5" transform="rotate(-90 332.5 65.5)">34</text>
<text x="334.9" y="65.5" transform="rotate(-90 334.9 65.5)">39</text>
<text x="109.1" y="71.4">A8</text>
<text x="138.9" y="66.6">F2</text>
<text x="138.9" y="69">D6</text>
<text x="138.9" y="71.4">C6</text>
<text x="289.6" y="71.4">5</text>
<text x="298.9" y="71.4">4</text>
<text x="305.1" y="71.4">29</text>
<text x="349" y="71.4">1</text>
<text x="138.9" y="73.8">B6</text>
<text x="138.9" y="76.2">A6</text>
<text x="289.6" y="73.8">6</text>
<text x="289.6" y="76.2">7</text>
<text x="298.9" y="76.2">2</text>
<text x="298.9" y="73.8">3</text>
<text x="305.1" y="76.2">31</text>
<text x="305.1" y="73.8">30</text>
<text x="349" y="76.2">3</text>
<text x="349" y="73.8">2</text>
<text x="138.9" y="78.6">P16</text>
<text x="138.9" y="81">P15</text>
<text x="138.9" y="83.4">P14</text>
<text x="289.6" y="78.6">8</text>
<text x="289.6" y="81">5</text>
<text x="289.6" y="83.4">6</text>
<text x="298.9" y="78.6">1</text>
<text x="298.9" y="83.4">3</text>
<text x="298.9" y="81">4</text>
<text x="305.1" y="83.4">42</text>
<text x="305.1" y="81">41</text>
<text x="305.1" y="78.6">32</text>
<text x="349" y="83.4">11</text>
<text x="349" y="81">5</text>
<text x="349" y="78.6">4</text>
<text x="138.9" y="85.7">R16</text>
<text x="138.9" y="88.1">R15</text>
<text x="289.6" y="88.1">8</text>
<text x="289.6" y="85.7">7</text>
<text x="298.9" y="88.1">1</text>
<text x="298.9" y="85.7">2</text>
<text x="305.1" y="88.1">44</text>
<text x="305.1" y="85.7">43</text>
<text x="349" y="88.1">15</text>
<text x="349" y="85.7">14</text>
<text x="138.9" y="90.5">T16</text>
<text x="138.9" y="92.9">T15</text>
<text x="138.9" y="95.3">R14</text>
<text x="306.3" y="92.9">7</text>
<text x="306.3" y="95.3">6</text>
<text x="349" y="90.5">20</text>
<text x="349" y="92.9">21</text>
<text x="349" y="95.3">22</text>
<text x="138.9" y="97.7">T14</text>
<text x="138.9" y="100.1">P13</text>
<text x="306.3" y="100.1">9</text>
<text x="349" y="100.1">24</text>
<text x="349" y="97.7">23</text>
<text x="138.9" y="102.4">R13</text>
<text x="138.9" y="104.8">T13</text>
<text x="138.9" y="107.2">N12</text>
<text x="305.1" y="102.4">10</text>
<text x="306.3" y="107.2">8</text>
<text x="349" y="102.4">26</text>
<text x="349" y="104.8">27</text>
<text x="349" y="107.2">28</text>
<text x="62.7" y="108.4" transform="rotate(-90 62.7 108.4)">2</text>
<text x="107.7" y="112">C16</text>
<text x="138.9" y="109.6">P12</text>
<text x="138.9" y="112">R12</text>
<text x="305.1" y="112">17</text>
<text x="305.1" y="109.6">16</text>
<text x="349" y="112">40</text>
<text x="349" y="109.6">33</text>
<text x="62.7" y="117.8" transform="rotate(-90 62.7 117.8)">1</text>
<text x="107.9" y="119.2">B16</text>
<text x="138.9" y="114.4">T12</text>
<text x="138.9" y="116.8">N11</text>
<text x="138.9" y="119.2">P11</text>
<text x="305.1" y="114.4">18</text>
<text x="305.1" y="116.8">19</text>
<text x="349" y="114.4">45</text>
<text x="349" y="116.8">46</text>
<text x="349" y="119.2">47</text>
<text x="138.9" y="121.5">R11</text>
<text x="138.9" y="123.9">T11</text>
<text x="305.1" y="123.9">38</text>
<text x="138.9" y="126.3">A13</text>
<text x="138.9" y="128.7">B13</text>
<text x="138.9" y="131.1">C13</text>
<text x="305.1" y="126.3">35</text>
<text x="138.9" y="133.5">A14</text>
<text x="138.9" y="135.9">B14</text>
<text x="138.9" y="138.3">A15</text>
<text x="138.9" y="140.7">A16</text>
<text x="138.9" y="143">H15</text>
<text x="138.9" y="145.4">H16</text>
<text x="138.9" y="147.8">H14</text>
<text x="320.6" y="145.2" transform="rotate(-90 320.6 145.2)">13</text>
<text x="323" y="145.2" transform="rotate(-90 323 145.2)">36</text>
<text x="330.1" y="145.2" transform="rotate(-90 330.1 145.2)">25</text>
<text x="332.5" y="145.2" transform="rotate(-90 332.5 145.2)">48</text>
<text x="138.9" y="150.2">J13</text>
<text x="138.9" y="152.6">N10</text>
<text x="138.9" y="155">P10</text>
<text x="138.9" y="157.4">R10</text>
<text x="138.9" y="159.7">T10</text>
<text x="138.9" y="162.1">N9</text>
<text x="138.9" y="164.5">P9</text>
<text x="138.9" y="166.9">R9</text>
<text x="138.9" y="198">N15</text>
<text x="32.7" y="202.7">E4</text>
<text x="62.5" y="202.7">K16</text>
<text x="138.9" y="200.3">N16</text>
<text x="138.9" y="202.7">M16</text>
<text x="32.5" y="205.1">D4</text>
<text x="32.5" y="207.5">D3</text>
<text x="32.5" y="209.9">C2</text>
<text x="62.5" y="209.9">L15</text>
<text x="62.5" y="207.5">L16</text>
<text x="62.5" y="205.1">K15</text>
<text x="108.2" y="209.9">J14</text>
<text x="138.9" y="205.1">M15</text>
<text x="32.5" y="212.3">C1</text>
<text x="32.7" y="214.7">B1</text>
<text x="62.5" y="214.7">E1</text>
<text x="62.5" y="212.3">F3</text>
<text x="32.5" y="219.4">D2</text>
<text x="32.7" y="217">E3</text>
<text x="62.5" y="219.4">E2</text>
<text x="62.5" y="217">D1</text>
<text x="138.9" y="229">J16</text>
<text x="138.9" y="231.4">J15</text>
<text x="107.7" y="238.5">C12</text>
<text x="138.9" y="243.3">B11</text>
<text x="138.9" y="245.7">A11</text>
<text x="138.9" y="248.1">A10</text>
<text x="138.9" y="250.5">B10</text>
<text x="138.9" y="252.9">B12</text>
<text x="138.9" y="255.2">A12</text>
</g>
<g font-size="2.1">
<text x="321.1" y="38">VDD3V3</text>
<text x="356.9" y="42.6">For pins 12 and 37</text>
<text x="352.1" y="52.3">100nF</text>
<text x="366.5" y="52.3">100nF</text>
<text x="87.1" y="61.9">1K</text>
<text x="294.8" y="69.1">22R</text>
<text x="359.3" y="66.7">GND</text>
<text x="297.2" y="91.3">22R</text>
<text x="249.5" y="97.7">VDD3V3</text>
<text x="51.3" y="104.9">12pF</text>
<text x="255.7" y="110.1">4K7</text>
<text x="100.5" y="117.3">1M</text>
<text x="53.7" y="124">12pF</text>
<text x="71.1" y="124.2">TBA</text>
<text x="60.9" y="129.2">25MHz</text>
<text x="60.9" y="131.1">50ppm</text>
<text x="352.1" y="126.2">RB2 &amp; CE2 &amp; VSP2 are only used when</text>
<text x="352.1" y="128.5">there are 2 dies in one package -</text>
<text x="352.1" y="130.8">unlikely to be used with 820. Only</text>
<text x="41.8" y="135.9">GND</text>
<text x="60.9" y="133.5">8pF 40R</text>
<text x="352.1" y="133.1">included just in case, highly likely</text>
<text x="352.1" y="135.4">that the NAND fitted will be single</text>
<text x="352.1" y="137.7">die.</text>
<text x="318.7" y="159.8">GND</text>
<text x="342.6" y="181.3">VDD3V3</text>
<text x="348.8" y="196.1">10K</text>
<text x="325.9" y="200.4">620R</text>
<text x="211.3" y="214.5">MF_A17 - Low: Boot from NAND.</text>
<text x="248" y="214.5">High: Boot from SPI</text>
<text x="348.8" y="214.7">2.2uF</text>
<text x="211.3" y="216.8">MF_A18 - Low: Enable SATA Boot else from FLASH.</text>
<text x="102.9" y="225.2">191R</text>
<text x="342.6" y="226.7">GND</text>
<text x="96.7" y="233.8">GND</text>
<text x="218.4" y="228.8">MF_A17</text>
<text x="218.4" y="231.2">MF_A18</text>
<text x="316.3" y="233.6">The RESET circuit assumes te 3V3 rail</text>
<text x="316.3" y="235.9">has a rise time of</text>
<text x="317.5" y="238.2">give about 20mS from VDD3V3 =3V to</text>
<text x="340" y="235.9">~4mS.</text>
<text x="348.3" y="235.9">The values chosen</text>
<text x="258.1" y="243.8">4K7</text>
<text x="272.4" y="243.8">4K7</text>
<text x="316.3" y="240.5">nRESET crossing 1.5V.</text>
<text x="102.9" y="253.9">475R</text>
<text x="251.9" y="257.7">GND</text>
<text x="96.7" y="262.5">GND</text>
<text x="317.5" y="271.3">Title</text>
<text x="329.5" y="273.7">NAS7821 Reference Schematics</text>
<text x="317.5" y="278.5">Size</text>
<text x="319.9" y="280.8">A3</text>
<text x="327.1" y="278.5">Document Number</text>
<text x="327.1" y="280.8">SD_K149H10</text>
<text x="348.6" y="278.5">Sheet Name</text>
<text x="353.3" y="280.8">GPIO and Flash</text>
<text x="396.3" y="278.5">Rev</text>
<text x="398" y="281.3">1.0</text>
<text x="317.5" y="285.6">Date:</text>
<text x="327.3" y="285.6">Thursday, June 03, 2010</text>
<text x="365.3" y="285.6">Sheet</text>
<text x="377.2" y="285.6">6</text>
<text x="384.4" y="285.6">of</text>
<text x="391.6" y="285.6">7</text>
</g>
<g font-size="2.1" fill="#000080">
<text x="114.6" y="47.6">IC1F</text>
<text x="354.5" y="50">C105</text>
<text x="368.9" y="50">C106</text>
<text x="80" y="61.9">R57</text>
<text x="309.4" y="65.7">IC5</text>
<text x="287.7" y="69.1">RN10</text>
<text x="285.5" y="91.3">RN11</text>
<text x="44.1" y="104.9">C107</text>
<text x="255.7" y="107.3">R58</text>
<text x="71.4" y="116.1">R60</text>
<text x="100.5" y="114.4">R59</text>
<text x="46.5" y="124">C108</text>
<text x="60.9" y="126.4">X1</text>
<text x="335.4" y="147.8">MT29FIG08AAC</text>
<text x="113.4" y="174.1">NAS7821</text>
<text x="38.7" y="197">IC11H</text>
<text x="114.6" y="193.2">IC1G</text>
<text x="348.8" y="193.2">R61</text>
<text x="318.7" y="202.8">R62</text>
<text x="350.5" y="212.3">C109</text>
<text x="102.9" y="219.5">R63</text>
<text x="37" y="229">NAS7821</text>
<text x="258.1" y="241">R64</text>
<text x="272.4" y="241">R65</text>
<text x="102.9" y="248.1">R66</text>
<text x="113.4" y="264.9">NAS7821</text>
</g>
<g font-size="2.1" fill="#f00">
<text x="177.9" y="58.3">MDC</text>
<text x="178.8" y="60.7">MDIO</text>
<text x="75.7" y="71.4">nRESET</text>
<text x="273.8" y="71.4">NAND_D0</text>
<text x="178.3" y="75">VBUS_IN</text>
<text x="273.8" y="76.2">NAND_D2</text>
<text x="273.8" y="73.8">NAND_D1</text>
<text x="156.9" y="78.6">NAND_D0</text>
<text x="156.9" y="81">NAND_D1</text>
<text x="156.9" y="83.4">NAND_D2</text>
<text x="273.8" y="81">NAND_D4</text>
<text x="273.8" y="78.6">NAND_D3</text>
<text x="273.8" y="83.4">NAND_D5</text>
<text x="156.9" y="85.7">NAND_D3</text>
<text x="156.9" y="88.1">NAND_D4</text>
<text x="273.8" y="88.1">NAND_D7</text>
<text x="273.8" y="85.7">NAND_D6</text>
<text x="156.9" y="90.5">NAND_D5</text>
<text x="156.9" y="92.9">NAND_D6</text>
<text x="156.9" y="95.3">NAND_D7</text>
<text x="156.9" y="97.7">NAND_nWE</text>
<text x="156.9" y="100.1">NAND_nRE</text>
<text x="273.8" y="100.1">NAND_nCE</text>
<text x="156.9" y="102.5">NAND_nCE</text>
<text x="156.9" y="104.9">NAND_ALE</text>
<text x="156.9" y="107.3">NAND_CLE</text>
<text x="273.8" y="107.3">NAND_nRE</text>
<text x="154.5" y="109.6">SW_nRESET</text>
<text x="273.8" y="109.6">NAND_CLE</text>
<text x="273.8" y="112">NAND_ALE</text>
<text x="175.5" y="118">USB_B_VBUSCTRL</text>
<text x="273.8" y="116.8">NAND_nWP</text>
<text x="273.8" y="114.4">NAND_nWE</text>
<text x="175.7" y="120.4">USB_B_OVERCURRENT</text>
<text x="302.5" y="202.8">SW_nRESET</text>
<text x="361.7" y="201.6">nRESET</text>
<text x="235.6" y="229">NAND_D5</text>
<text x="235.6" y="231.4">NAND_D6</text>
</g>
</svg>
